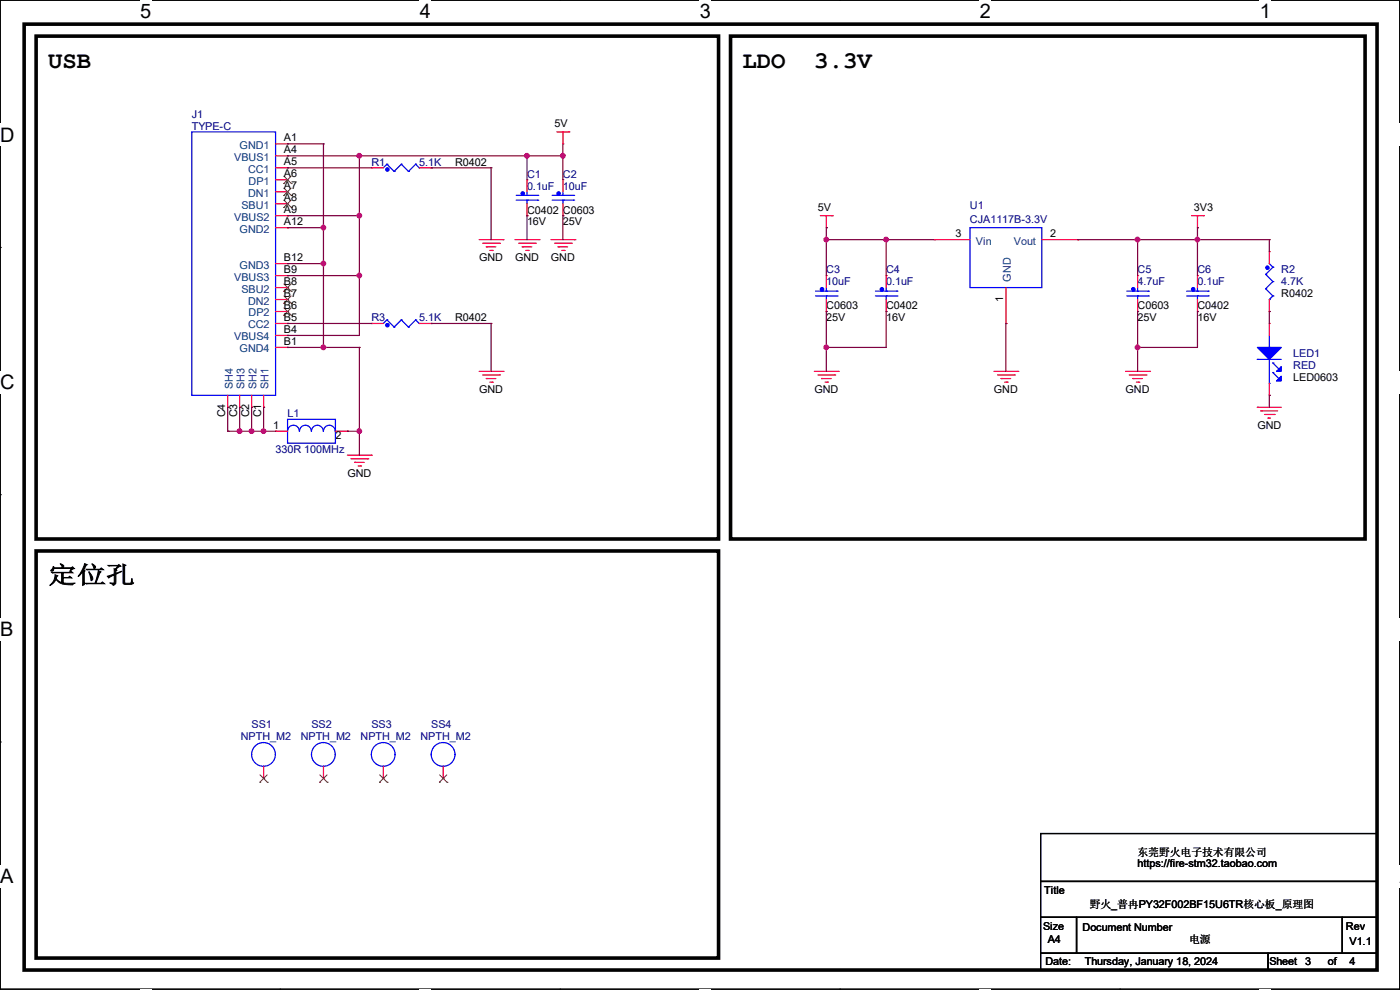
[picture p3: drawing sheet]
<svg xmlns="http://www.w3.org/2000/svg" width="297mm" height="210mm" viewBox="0 0 297 210" stroke-linecap="round" stroke-linejoin="round" font-family="sans-serif">
<path d="M0 0h297v209.8h-297z" fill="none" stroke="#000" stroke-width=".25"/>
<g fill="#fff">
<path d="M29.7 0h2.4v4.8h-2.4z"/>
<path d="M29.7 209.8h2.4v.2h-2.4z"/>
</g>
<path d="M59.4 0h.1M59.4 209.8h.1" fill="none" stroke="#000" stroke-width=".25"/>
<g fill="#fff">
<path d="M89.1 0h2.3v4.8h-2.3z"/>
<path d="M89.1 209.8h2.3v.2h-2.3z"/>
</g>
<path d="M118.8 0h.1M118.8 209.8h.1" fill="none" stroke="#000" stroke-width=".25"/>
<g fill="#fff">
<path d="M148.5 0h2.3v4.8h-2.3z"/>
<path d="M148.5 209.8h2.3v.2h-2.3z"/>
</g>
<path d="M178.2 0h.1M178.2 209.8h.1" fill="none" stroke="#000" stroke-width=".25"/>
<g fill="#fff">
<path d="M207.9 0h2.3v4.8h-2.3z"/>
<path d="M207.9 209.8h2.3v.2h-2.3z"/>
</g>
<path d="M237.6 0h.1M237.6 209.8h.1" fill="none" stroke="#000" stroke-width=".25"/>
<g fill="#fff">
<path d="M267.3 0h2.3v4.8h-2.3z"/>
<path d="M267.3 209.8h2.3v.2h-2.3z"/>
<path d="M0 26.2h3.1v4.8h-3.1z"/>
<path d="M297 26.2v4.8z"/>
<path d="M0 78.7h3.1v4.7h-3.1z"/>
<path d="M297 78.7v4.7z"/>
</g>
<path d="M0 52.5h.1M297 52.5h.1" fill="none" stroke="#000" stroke-width=".25"/>
<g fill="#fff">
<path d="M0 131.1h2.9v4.8h-2.9z"/>
<path d="M297 131.1v4.8z"/>
</g>
<path d="M0 104.9h.1M297 104.9h.1" fill="none" stroke="#000" stroke-width=".25"/>
<g fill="#fff">
<path d="M0 183.6h2.9v4.7h-2.9z"/>
<path d="M296.9 183.6h.1v4.7h-.1z"/>
</g>
<path d="M0 157.4h.1M297 157.4h.1M220.8 176.8h71.3v10.2h-71.3zM220.8 187h71.3v7.6h-71.3zM220.8 194.6h7.6v7.6h-7.6zM228.4 194.6h56.4v7.6h-56.4zM284.8 194.6h7.3v7.6h-7.3zM220.8 202.2h48.2v3.6h-48.2zM269 202.2h23.1v3.6h-23.1z" fill="none" stroke="#000" stroke-width=".25"/>
<path d="M5.1 5.1h287v200.7h-287zM7.7 7.7h144.7v106.6h-144.7zM155 7.7h134.6v106.6h-134.6zM7.7 116.9h144.7v86.3h-144.7z" fill="none" stroke="#000" stroke-width=".76"/>
<g fill="none" stroke="#f00" stroke-width=".25">
<path d="M58.5 30.5h2.5M58.5 33.1h2.5M58.5 35.6h2.5M58.5 38.1h2.5M61 30.5h.1M61 33.1h.1M61 35.6h.1M61 38.1h.1M78.8 35.6h.1M78.8 35.6h2.5M88.9 35.6h2.6M91.5 35.6h.1"/>
<path d="M111.8 38.1h.1M111.8 38.1v2.6M118.2 28h2.5M119.4 30.5h.1M119.4 38.1h.1M119.4 28v2.5M119.4 38.1v2.6M120.7 28h.1M58.5 45.8h2.5M58.5 40.7h2.5M58.5 43.2h2.5M58.5 48.3h2.5"/>
<path d="M58.5 55.9h2.5M58.5 58.5h2.5M61 40.7h.1M61 43.2h.1M61 45.8h.1M61 48.3h.1M61 55.9h.1M61 58.5h.1M101.6 50.8h5.1M102.4 51.6h3.6M103.2 52.4h.1M103.2 52.4h2"/>
<path d="M103.9 53.1h.5M104.4 53.1h.1M106 51.6h.1M106.7 50.8h.1M109.3 50.8h5M110 51.6h3.6M110.8 52.4h.1M110.8 52.4h2M111.5 53.1h.6M111.8 45.8h.1M111.8 43.2v2.6M112.1 53.1h.1"/>
<path d="M113.6 51.6h.1M114.3 50.8h.1M116.9 50.8h5.1M117.6 51.6h3.6M118.4 52.4h.1M118.4 52.4h2M119.2 53.1h.5M119.4 45.8h.1M119.4 43.2v2.6M119.7 53.1h.1M121.2 51.6h.1M122 50.8h.1"/>
<path d="M174 45.8h2.6M175.3 48.3h.1M175.3 58.5h.1M175.3 45.8v2.5M175.3 58.5v2.5M176.6 45.8h.1M188 58.5h.1M188 58.5v2.5M198.2 50.8h.1M198.2 50.8h7.6M221 50.8h7.6M228.6 50.8h.1"/>
<path d="M241.3 58.5h.1M241.3 58.5v2.5M252.8 45.8h2.5M254 48.3h.1M254 58.5h.1M254 45.8v2.5M254 58.5v2.5M255.3 45.8h.1M269.3 53.4h.1M269.3 53.4v2.5M58.5 61h2.5M58.5 63.5h2.5"/>
<path d="M58.5 66.1h2.5M58.5 68.6h2.5M58.5 71.2h2.5M58.5 73.7h2.5M61 61h.1M61 63.5h.1M61 66.1h.1M61 68.6h.1M61 71.2h.1M61 73.7h.1M78.8 68.6h.1M78.8 68.6h2.5"/>
<path d="M88.9 68.6h2.6M91.5 68.6h.1M101.6 78.8h5.1M102.4 79.5h3.6M106 79.5h.1M106.7 78.8h.1M172.8 78.8h5M173.5 79.5h3.6M175.3 66.1h.1M175.3 63.5v2.6M177.1 79.5h.1M177.8 78.8h.1"/>
<path d="M188 66.1h.1M188 63.5v2.6M210.9 78.8h5M211.6 79.5h3.6M213.4 68.6h.1M213.4 61v7.6M215.2 79.5h.1M215.9 78.8h.1M238.8 78.8h5.1M239.6 79.5h3.5M241.3 66.1h.1M241.3 63.5v2.6"/>
<path d="M243.1 79.5h.1M243.9 78.8h.1M254 66.1h.1M254 63.5v2.6M269.3 66.1h.1M269.3 68.6h.1M269.3 63.5v2.6M269.3 68.6v2.6M48.3 86.4h.1M48.3 83.9v2.5M50.8 86.4h.1M50.8 83.9v2.5"/>
<path d="M53.4 86.4h.1M53.4 83.9v2.5M55.9 86.4h.1M55.9 83.9v2.5M58.5 91.5h.1M58.5 91.5h2.5M71.2 91.5h2.5M73.7 91.5h.1M73.7 96.6h5.1M74.5 97.3h3.5M75.2 98.1h.1M75.2 98.1h2.1"/>
<path d="M76 98.8h.5M76.5 98.8h.1M78 97.3h.1M78.8 96.6h.1M103.2 80.3h.1M103.2 80.3h2M103.9 81.1h.5M104.4 81.1h.1M174.3 80.3h.1M174.3 80.3h2M175 81.1h.6M175.6 81.1h.1"/>
<path d="M212.4 80.3h.1M212.4 80.3h2M213.1 81.1h.6M213.7 81.1h.1M240.3 80.3h.1M240.3 80.3h2.1M241.1 81.1h.5M241.6 81.1h.1M266.7 86.4h.1M266.7 86.4h5.1M267.5 87.2h.1M267.5 87.2h3.6"/>
<path d="M268.3 87.9h2M269 88.7h.1M269 88.7h.5M269.3 83.9h.1M269.3 81.3v2.6M270.3 87.9h.1M55.9 165.1h.1M55.9 162.6v2.5M68.6 165.1h.1M68.6 162.6v2.5M81.3 165.1h.1M81.3 162.6v2.5"/>
<path d="M94 165.1h.1M94 162.6v2.5"/>
</g>
<g fill="none" stroke="#00f" stroke-width=".25">
<path d="M40.7 28h17.8v55.9h-17.8zM82.1 34.8h.1M82.1 34.8l-.8 .8M82.1 34.8l1.5 1.6M83.6 36.4h.1M85.1 34.8h.1M85.1 34.8l-1.5 1.6M85.1 34.8l1.6 1.6M86.7 36.4h.1M88.2 34.8h.1M88.2 34.8l-1.5 1.6M88.2 34.8l.7 .8"/>
<path d="M88.9 35.6h.1M109.5 42.5h4.6M109.5 41.4h4.6M111.8 42.5h.1M111.8 41.4h.1M111.8 40.7v.7M111.8 42.5v.7M114.1 42.5h.1M114.1 41.4h.1M117.1 42.5h4.6M117.1 41.4h4.6M119.4 42.5h.1"/>
<path d="M119.4 41.4h.1M119.4 40.7v.7M119.4 42.5v.7M121.7 42.5h.1M121.7 41.4h.1M205.8 48.3h15.2v12.7h-15.2zM268.5 58.2h.1M268.5 58.2l1.5 1.5M269.3 55.9l.7 .8M270 56.7h.1M270 59.7h.1M270 56.7l-1.5 1.5"/>
<path d="M270 59.7l-1.5 1.6M82.1 67.9h.1M82.1 67.9l-.8 .7M82.1 67.9l1.5 1.5M83.6 69.4h.1M85.1 67.9h.1M85.1 67.9l-1.5 1.5M85.1 67.9l1.6 1.5M86.7 69.4h.1M88.2 67.9h.1M88.2 67.9l-1.5 1.5M88.2 67.9l.7 .7"/>
<path d="M88.9 68.6h.1M173 62.8h4.6M173 61.8h4.6M175.3 62.8h.1M175.3 61.8h.1M175.3 61v.8M175.3 62.8v.7M177.6 62.8h.1M177.6 61.8h.1M185.7 62.8h4.6M185.7 61.8h4.6M188 62.8h.1"/>
<path d="M188 61.8h.1M188 61v.8M188 62.8v.7M190.3 62.8h.1M190.3 61.8h.1M239.1 62.8h4.5M239.1 61.8h4.5M241.3 62.8h.1M241.3 61.8h.1M241.3 61v.8M241.3 62.8v.7M243.6 62.8h.1"/>
<path d="M243.6 61.8h.1M251.8 62.8h4.5M251.8 61.8h4.5M254 62.8h.1M254 61.8h.1M254 61v.8M254 62.8v.7M256.3 62.8h.1M256.3 61.8h.1M266.7 76.2h.1M266.7 76.2h5.1M268.5 61.3h.1"/>
<path d="M268.5 61.3l1.5 1.5M269.3 63.5h.1M269.3 73.7h.1M269.3 71.2v2.5M269.3 76.2v5.1M270 62.8h.1M270 77h.1M270 79h.1M270 62.8l-.7 .7M270 77l1.3 1.3M270 79l1.3 1.3M61 88.9h10.2v5.1h-10.2z"/>
<path d="M61 91.5a1.25 1.25 0 0 1 1.3-1.3 1.25 1.25 0 0 1 1.2 1.3M63.5 91.5a1.25 1.25 0 0 1 1.3-1.3 1.25 1.25 0 0 1 1.2 1.3M66.1 91.5a1.25 1.25 0 0 1 1.2-1.3 1.25 1.25 0 0 1 1.3 1.3M68.6 91.5a1.25 1.25 0 0 1 1.3-1.3 1.25 1.25 0 0 1 1.2 1.3M269.3 81.3h.1"/>
<circle cx="55.9" cy="160" r="2.52"/>
<circle cx="68.6" cy="160" r="2.52"/>
<circle cx="81.3" cy="160" r="2.52"/>
<circle cx="94" cy="160" r="2.52"/>
</g>
<g fill="#00f" stroke="#00f" stroke-width=".25">
<path d="M266.7 73.7h5.1l-2.5 2.5z"/>
<path d="M271.8 77.8v1h-1z"/>
<path d="M271.8 79.8v1h-1z"/>
<circle cx="240.4" cy="61.4" r=".36"/>
<circle cx="268.9" cy="56.8" r=".36"/>
<circle cx="187.1" cy="61.4" r=".36"/>
<circle cx="82.2" cy="69" r=".36"/>
<circle cx="174.4" cy="61.4" r=".36"/>
<circle cx="253.1" cy="61.4" r=".36"/>
<circle cx="110.9" cy="41" r=".36"/>
<circle cx="82.2" cy="36" r=".36"/>
<circle cx="118.5" cy="41" r=".36"/>
</g>
<g fill="none" stroke="#804000" stroke-width=".21">
<path d="M60.2 38.9h.1M60.2 37.4l1.6 1.5M60.2 39.9l1.6 1.6M61.8 37.4l-1.6 1.5M61.8 39.9l-1.6 1.6M61.8 38.9h.1M60.2 41.5h.1M60.2 44h.1M60.2 42.5l1.6 1.5M61.8 42.5l-1.6 1.5M61.8 41.5h.1M61.8 44h.1"/>
<path d="M60.2 61.8h.1M60.2 64.3h.1M60.2 66.9h.1M60.2 60.2l1.6 1.6M60.2 62.8l1.6 1.5M60.2 65.3l1.6 1.6M61.8 60.2l-1.6 1.6M61.8 62.8l-1.6 1.5M61.8 65.3l-1.6 1.6M61.8 61.8h.1M61.8 64.3h.1M61.8 66.9h.1"/>
<path d="M55.1 165.9h.1M55.2 164.4l1.5 1.5M56.7 164.4l-1.6 1.5M56.7 165.9h.1M67.8 165.9h.1M67.9 164.4l1.5 1.5M69.4 164.4l-1.6 1.5M69.4 165.9h.1M80.5 165.9h.1M80.6 164.4l1.5 1.5M82.1 164.4l-1.6 1.5M82.1 165.9h.1"/>
<path d="M93.2 165.9h.1M93.3 164.4l1.5 1.5M94.8 164.4l-1.6 1.5M94.8 165.9h.1"/>
</g>
<g fill="none" stroke="#800040" stroke-width=".25">
<path d="M61 35.6h.1M61 30.5h.1M61 33.1h.1M61 35.6h17.8M61 30.5h7.6M61 33.1h58.4M68.6 30.5h.1M68.6 30.5v43.2M76.2 33.1h.1M76.2 33.1v38.1h-15.2M91.5 35.6h.1M91.5 35.6h12.7"/>
<path d="M104.2 35.6h.1M104.2 35.6v15.2M111.8 33.1h.1M111.8 33.1v5M119.4 33.1h.1M119.4 30.5v7.6M61 48.3h.1M61 55.9h.1M61 45.8h.1M61 58.5h.1M61 48.3h7.6M61 55.9h7.6"/>
<path d="M61 45.8h15.2M61 58.5h15.2M68.6 55.9h.1M68.6 48.3h.1M76.2 45.8h.1M76.2 58.5h.1M111.8 45.8h.1M111.8 45.8v5M119.4 45.8h.1M119.4 45.8v5M175.3 50.8h.1M175.3 48.3h.1"/>
<path d="M175.3 48.3v10.2M175.3 50.8h22.9M188 50.8h.1M188 50.8v7.7M228.6 50.8h.1M228.6 50.8h40.7M241.3 50.8h.1M241.3 50.8v7.7M254 50.8h.1M254 48.3h.1M254 48.3v10.2M269.3 50.8h.1"/>
<path d="M269.3 50.8v2.6M61 73.7h.1M61 71.2h.1M61 68.6h.1M61 73.7h15.2M61 68.6h17.8M68.6 73.7h.1M76.2 73.7h.1M76.2 73.7v22.9M91.5 68.6h.1M91.5 68.6h12.7M104.2 68.6h.1"/>
<path d="M104.2 68.6v10.2M175.3 73.7h.1M175.3 66.1h.1M175.3 66.1v12.7M188 66.1h.1M188 66.1v7.6h-12.7M213.4 68.6h.1M213.4 68.6v10.2M241.3 73.7h.1M241.3 66.1h.1M241.3 66.1v12.7M254 66.1h.1"/>
<path d="M254 66.1v7.6h-12.7M269.3 66.1h.1M269.3 66.1v2.5M48.3 86.4h.1M48.3 91.5h.1M48.3 91.5h10.2M48.3 86.4v5.1M50.8 86.4h.1M50.8 91.5h.1M50.8 86.4v5.1M53.4 86.4h.1M53.4 91.5h.1"/>
<path d="M53.4 86.4v5.1M55.9 91.5h.1M55.9 86.4h.1M55.9 86.4v5.1M73.7 91.5h.1M73.7 91.5h2.5M76.2 91.5h.1M269.3 83.9h.1M269.3 83.9v2.5"/>
</g>
<g fill="#f0f" stroke="#f0f" stroke-width=".25">
<circle cx="254" cy="50.8" r=".49"/>
<circle cx="175.3" cy="73.7" r=".49"/>
<circle cx="241.3" cy="73.7" r=".49"/>
<circle cx="241.3" cy="50.8" r=".49"/>
<circle cx="175.3" cy="50.8" r=".49"/>
<circle cx="188" cy="50.8" r=".49"/>
<circle cx="68.6" cy="55.9" r=".49"/>
<circle cx="68.6" cy="48.3" r=".49"/>
<circle cx="76.2" cy="58.4" r=".49"/>
<circle cx="76.2" cy="45.7" r=".49"/>
<circle cx="76.2" cy="33" r=".49"/>
<circle cx="68.6" cy="73.7" r=".49"/>
<circle cx="50.8" cy="91.5" r=".49"/>
<circle cx="55.9" cy="91.5" r=".49"/>
<circle cx="53.4" cy="91.5" r=".49"/>
<circle cx="76.2" cy="91.5" r=".49"/>
<circle cx="111.8" cy="33" r=".49"/>
<circle cx="119.4" cy="33" r=".49"/>
</g>
<g font-size="5.1">
<text x="10.2" y="14.5">USB</text>
<text x="157.5" y="14.5">LDO</text>
<text x="172.8" y="14.5">3.3V</text>
<text x="10.2" y="123.7">定位孔</text>
</g>
<g font-size="4.2">
<text x="29.7" y="3.9">5</text>
<text x="89.1" y="3.9">4</text>
<text x="148.5" y="3.9">3</text>
<text x="207.9" y="3.9">2</text>
<text x="267.3" y="3.9">1</text>
<text x="0" y="30.1">D</text>
<text x="0" y="82.5">C</text>
<text x="0" y="135">B</text>
<text x="0" y="187.4">A</text>
<text x="297" y="187.4">A</text>
</g>
<g font-size="2.3" fill="#000080">
<text x="40.7" y="25">J1</text>
<text x="40.7" y="27.5">TYPE-C</text>
<text x="78.8" y="35.1">R1</text>
<text x="88.9" y="35.1">5.1K</text>
<text x="111.8" y="37.7">C1</text>
<text x="111.8" y="40.2">0.1uF</text>
<text x="119.4" y="37.7">C2</text>
<text x="119.4" y="40.2">10uF</text>
<text x="205.8" y="44.3">U1</text>
<text x="205.8" y="47.3">CJA1117B-3.3V</text>
<text x="175.3" y="58">C3</text>
<text x="188" y="58">C4</text>
<text x="241.3" y="58">C5</text>
<text x="254" y="58">C6</text>
<text x="271.8" y="58">R2</text>
<text x="175.3" y="60.5">10uF</text>
<text x="188" y="60.5">0.1uF</text>
<text x="241.3" y="60.5">4.7uF</text>
<text x="254" y="60.5">0.1uF</text>
<text x="271.8" y="60.5">4.7K</text>
<text x="78.8" y="68.2">R3</text>
<text x="88.9" y="68.2">5.1K</text>
<text x="274.4" y="75.8">LED1</text>
<text x="274.4" y="78.3">RED</text>
<text x="61" y="88.5">L1</text>
<text x="58.5" y="96.1">330R 100MHz</text>
<text x="53.4" y="154.5">SS1</text>
<text x="66.1" y="154.5">SS2</text>
<text x="78.8" y="154.5">SS3</text>
<text x="91.5" y="154.5">SS4</text>
<text x="51.1" y="157.1">NPTH_M2</text>
<text x="63.8" y="157.1">NPTH_M2</text>
<text x="76.5" y="157.1">NPTH_M2</text>
<text x="89.2" y="157.1">NPTH_M2</text>
</g>
<g font-size="2.3">
<text x="60.2" y="30">A1</text>
<text x="117.6" y="27">5V</text>
<text x="60.2" y="32.5">A4</text>
<text x="60.2" y="35.1">A5</text>
<text x="96.6" y="35.1">R0402</text>
<text x="60.2" y="37.6">A6</text>
<text x="60.2" y="40.1">A7</text>
<text x="60.2" y="42.7">A8</text>
<text x="60.2" y="45.2">A9</text>
<text x="60.2" y="47.8">A12</text>
<text x="111.8" y="45.3">C0402</text>
<text x="111.8" y="47.8">16V</text>
<text x="119.4" y="45.3">C0603</text>
<text x="119.4" y="47.8">25V</text>
<text x="173.5" y="44.8">5V</text>
<text x="253.3" y="44.8">3V3</text>
<text x="202.7" y="50.3">3</text>
<text x="222.8" y="50.3">2</text>
<text x="60.2" y="55.4">B12</text>
<text x="60.2" y="57.9">B9</text>
<text x="101.6" y="55.5">GND</text>
<text x="109.3" y="55.5">GND</text>
<text x="116.9" y="55.5">GND</text>
<text x="60.2" y="60.5">B8</text>
<text x="60.2" y="63">B7</text>
<text x="60.2" y="65.5">B6</text>
<text x="175.3" y="65.6">C0603</text>
<text x="188" y="65.6">C0402</text>
<text x="212.9" y="64.1" transform="rotate(-90 212.9 64.1)">1</text>
<text x="241.3" y="65.6">C0603</text>
<text x="254" y="65.6">C0402</text>
<text x="271.8" y="63.1">R0402</text>
<text x="60.2" y="68.1">B5</text>
<text x="60.2" y="70.6">B4</text>
<text x="96.6" y="68.2">R0402</text>
<text x="175.3" y="68.2">25V</text>
<text x="188" y="68.2">16V</text>
<text x="241.3" y="68.2">25V</text>
<text x="254" y="68.2">16V</text>
<text x="60.2" y="73.2">B1</text>
<text x="101.6" y="83.4">GND</text>
<text x="172.8" y="83.4">GND</text>
<text x="210.9" y="83.4">GND</text>
<text x="238.8" y="83.4">GND</text>
<text x="274.4" y="80.9">LED0603</text>
<text x="47.8" y="88.6" transform="rotate(-90 47.8 88.6)">C4</text>
<text x="50.3" y="88.6" transform="rotate(-90 50.3 88.6)">C3</text>
<text x="52.8" y="88.6" transform="rotate(-90 52.8 88.6)">C2</text>
<text x="55.4" y="88.6" transform="rotate(-90 55.4 88.6)">C1</text>
<text x="58" y="90.9">1</text>
<text x="71.2" y="93">2</text>
<text x="266.7" y="91">GND</text>
<text x="73.7" y="101.2">GND</text>
<text x="241.3" y="181.7">东莞野火电子技术有限公司</text>
<text x="241.3" y="184">https://fire-stm32.taobao.com</text>
<text x="221.5" y="189.6">Title</text>
<text x="221.3" y="197.2">Size</text>
<text x="229.7" y="197.4">Document Number</text>
<text x="231.2" y="192.6">野火_普冉PY32F002BF15U6TR核心板_原理图</text>
<text x="285.5" y="197.2">Rev</text>
<text x="222.3" y="200">A4</text>
<text x="252.3" y="200">电源</text>
<text x="286.3" y="200.5">V1.1</text>
<text x="221.8" y="204.8">Date:</text>
<text x="230.2" y="204.8">Thursday, January 18, 2024</text>
<text x="269.3" y="204.8">Sheet</text>
<text x="276.9" y="204.8">3</text>
<text x="281.7" y="204.8">of</text>
<text x="286.3" y="204.8">4</text>
</g>
<g font-size="2.3" fill="#004080">
<text x="49.7" y="34.1">VBUS1</text>
<text x="50.8" y="31.6">GND1</text>
<text x="52.6" y="36.7">CC1</text>
<text x="52.6" y="41.7">DN1</text>
<text x="52.7" y="39.2">DP1</text>
<text x="49.7" y="46.8">VBUS2</text>
<text x="51.2" y="44.3">SBU1</text>
<text x="50.8" y="49.4">GND2</text>
<text x="207.1" y="51.9">Vin</text>
<text x="215.1" y="51.9">Vout</text>
<text x="49.7" y="59.5">VBUS3</text>
<text x="50.8" y="57">GND3</text>
<text x="214.5" y="59.7" transform="rotate(-90 214.5 59.7)">GND</text>
<text x="51.2" y="62.1">SBU2</text>
<text x="52.6" y="64.6">DN2</text>
<text x="52.6" y="69.7">CC2</text>
<text x="52.7" y="67.1">DP2</text>
<text x="49.7" y="72.2">VBUS4</text>
<text x="50.8" y="74.8">GND4</text>
<text x="49.4" y="82.6" transform="rotate(-90 49.4 82.6)">SH4</text>
<text x="51.9" y="82.6" transform="rotate(-90 51.9 82.6)">SH3</text>
<text x="54.4" y="82.6" transform="rotate(-90 54.4 82.6)">SH2</text>
<text x="57" y="82.6" transform="rotate(-90 57 82.6)">SH1</text>
</g>
</svg>
